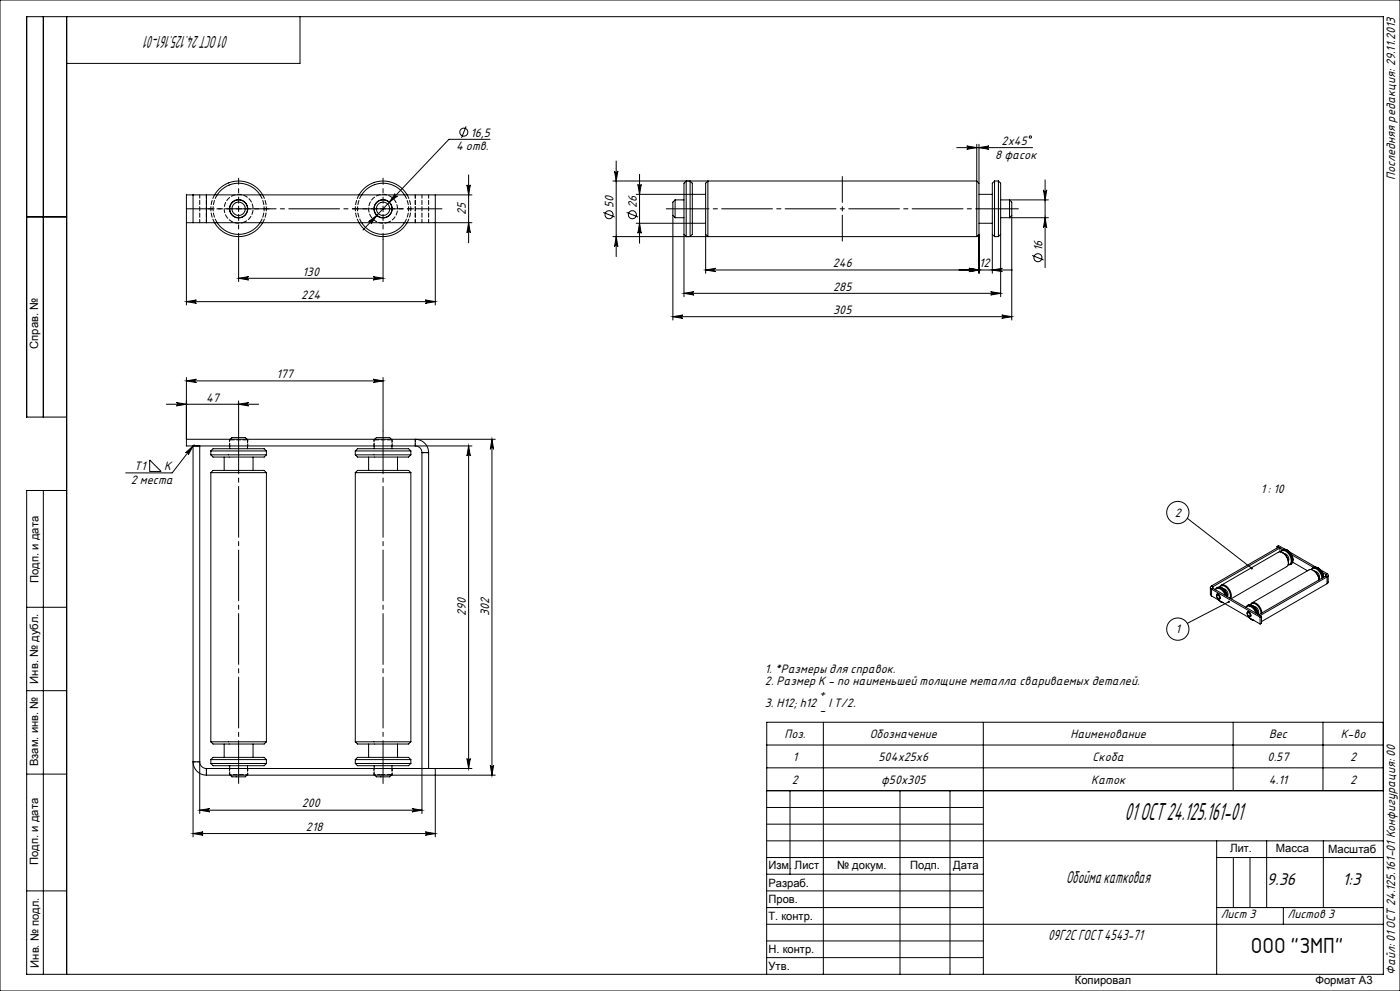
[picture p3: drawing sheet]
<svg xmlns="http://www.w3.org/2000/svg" width="420mm" height="297mm" viewBox="0 0 420 297" stroke-linecap="round" stroke-linejoin="round" font-family="sans-serif">
<g fill="none" stroke="#000" stroke-width=".3">
<path d="M0 0h420v297h-420zM13 5v120M20 5v287M90 5v14h-70M139.8 37.9l-1.3 3.4M57.9 58.4h4M57.9 58.4h-2v33M57.9 58.4v8.3M61.9 58.4v8.3M64.4 58.4a8.3 8.3 0 0 1 14.4 0M65.2 58.4a7.7 7.7 0 0 1 12.8 0M107.7 58.4a8.3 8.3 0 0 1 14.4 0"/>
<path d="M108.5 58.4a7.7 7.7 0 0 1 12.9 0M118.5 58.1a.5 .5 0 0 0 .1 .7 .5 .5 0 0 0 .6 0l-2.4 1.8zM130.6 58.4v33M140.1 55.4a.5 .5 0 0 0 .5 .5 .5 .5 0 0 0 .5-.5l-.5 3zM140.6 52.4v20.3M141.6 58.4h-79.7M147 41.8h-12.3l-25.8 27.1M184.4 51.2a.5 .5 0 0 0 .5 .5 .5 .5 0 0 0 .5-.5l-.5 3zM184.9 48.2v28.7M191.4 55.2a.5 .5 0 0 0 .5 .5 .5 .5 0 0 0 .5-.5l-.5 3zM191.9 52.2v20.7M202.5 59.9l-.6 .7v4"/>
<path d="M202.5 59.9v5.3M202.5 59.9h2.7M205.2 54.9l.7-.7v16.7l-.7-.7zM207 54.2l.7 .7v15.3l-.7 .7zM211.7 54.9l.7-.7v16.7l-.7-.7zM211.7 58.2h-20.8M287 44.2h22.8M290 43.7l3 .5-3 .5a.5 .5 0 0 0 .5-.5 .5 .5 0 0 0-.5-.5zM293 43.2v11M293 54.2v16.7M293 54.2h-109.1M293 54.2l.7 .7"/>
<path d="M293.7 54.9v15.3M293.7 58.2h4M293.7 44.2l3-.5a.5 .5 0 0 0-.5 .5 .5 .5 0 0 0 .5 .5zM293.7 43.2v11.7M298.4 54.2v16.7M298.4 54.2l-.7 .7v15.3M298.4 54.2h1.1M299.5 54.2v16.7M299.5 54.2l.7 .7v15.3M300.2 59.9h14.3M302.9 59.9l.6 .7v4l-.6 .6zM313 56.9a.5 .5 0 0 0 .5 .5 .5 .5 0 0 0 .5-.5l-.5 3z"/>
<path d="M313.5 53.9v26.3M8 65h12M55.9 66.7h2M57.9 66.7h4M64.4 66.7a8.3 8.3 0 0 0 14.4 0M65.2 66.7a7.7 7.7 0 0 0 12.8 0M70.8 62.6h1.6M71.6 71.7v12.7M71.6 61.7v1.7M107.7 66.7a8.3 8.3 0 0 0 14.4 0M108.5 66.7a7.7 7.7 0 0 0 12.9 0M110.6 66.4l2.4-1.8-1.7 2.5a.5 .5 0 0 0 0-.7 .5 .5 0 0 0-.7 0z"/>
<path d="M114.1 62.6h1.7M114.9 71.7v12.7M114.9 61.7v1.7M140.6 66.7l.5 3a.5 .5 0 0 0-.5-.4 .5 .5 0 0 0-.5 .4zM141.6 66.7h-79.7M181 63.7l3.4 1.3M184.9 70.9l.5 3a.5 .5 0 0 0-.5-.5 .5 .5 0 0 0-.5 .5zM188 63.7l3.4 1.3M191.9 66.9l.5 3a.5 .5 0 0 0-.5-.5 .5 .5 0 0 0-.5 .5zM201.9 64.6l.6 .6M201.9 64.6v31.3M202.5 65.2h2.7"/>
<path d="M205.2 70.2v18.7M211.7 66.9h-20.8M211.7 70.2v11.7M293 70.9h-109.1M293.7 66.9h4M293.7 70.2l-.7 .7M293.7 70.2v11.7M297.7 70.2v11.7M297.7 70.2l.7 .7M298.4 70.9h1.1M300.2 70.2v18.7M300.2 65.2h14.3"/>
<path d="M300.2 70.2l-.7 .7M303.5 64.6v31.3M309.7 76.5l3.4 1.4M313.5 65.2l.5 3a.5 .5 0 0 0-.5-.4 .5 .5 0 0 0-.5 .4zM55.9 90.4l3-.5a.5 .5 0 0 0-.5 .5 .5 .5 0 0 0 .5 .5zM55.9 90.4h74.7M71.6 83.4l3-.5a.5 .5 0 0 0-.5 .5 .5 .5 0 0 0 .5 .5zM71.6 83.4h43.3M111.9 82.9l3 .5-3 .5a.5 .5 0 0 0 .5-.5 .5 .5 0 0 0-.5-.5zM127.6 89.9l3 .5-3 .5a.5 .5 0 0 0 .5-.5 .5 .5 0 0 0-.5-.5zM201.9 94.9l3-.5a.5 .5 0 0 0-.5 .5 .5 .5 0 0 0 .5 .5zM201.9 94.9h101.6"/>
<path d="M205.2 87.9l3-.5a.5 .5 0 0 0-.5 .5 .5 .5 0 0 0 .5 .5zM205.2 87.9h95M211.7 80.9l3-.5a.5 .5 0 0 0-.5 .5 .5 .5 0 0 0 .5 .5zM211.7 80.9h92M290.7 80.4l3 .5-3 .5a.5 .5 0 0 0 .5-.5 .5 .5 0 0 0-.5-.5zM297.2 87.4l3 .5-3 .5a.5 .5 0 0 0 .5-.5 .5 .5 0 0 0-.5-.5zM297.7 80.9l3-.5a.5 .5 0 0 0-.5 .5 .5 .5 0 0 0 .5 .5zM300.5 94.4l3 .5-3 .5a.5 .5 0 0 0 .5-.5 .5 .5 0 0 0-.5-.5zM55.9 114.1l3-.5a.5 .5 0 0 0-.5 .5 .5 .5 0 0 0 .5 .5zM55.9 113.1v20.5h85.7M55.9 114.1h59M111.9 113.6l3 .5-3 .5a.5 .5 0 0 0 .5-.5 .5 .5 0 0 0-.5-.5z"/>
<path d="M114.9 113.1v16M20 125h-12v-120h407v287h-407v-145h12M44.9 137.9l3.4 3.4h-3.4zM49.9 121.1h27.7M52.9 120.6l3 .5-3 .5a.5 .5 0 0 0 .5-.5 .5 .5 0 0 0-.5-.5zM55.7 135.7l2.2-2.1-1.4 2.7a.5 .5 0 0 0-.1-.7 .5 .5 0 0 0-.7 .1zM59.9 133.6v110.2M63.3 136.3h16.6M63.3 135.1h16.6M63.3 135.1l.6-.6h15.4l.6 .6M63.3 136.3l.6 .7h15.4l.6-.7M63.3 135.1v1.2"/>
<path d="M67.3 137v4M68.9 133.6v.9M69.1 131.6a2.11 2.11 0 0 1 2.1-.5h2.4l.5 .5M71.6 121.1l3-.5a.5 .5 0 0 0-.5 .5 .5 .5 0 0 0 .5 .5zM71.6 120.1v9M74.3 133.6v.9M75.9 137v4M79.9 135.1v1.2M106.6 135.1h16.7M106.6 135.1l.7-.6h15.3l.7 .6M106.6 136.3h16.7M106.6 136.3l.7 .7h15.3l.7-.7"/>
<path d="M106.6 135.1v1.2M110.6 137v4M112.3 133.6v.9M112.4 131.6a2.29 2.29 0 0 1 2.3-.5h2.2l.5 .5M117.6 133.6v.9M119.3 137v4M123.3 135.1v1.2M126.6 135.6a2 2 0 0 0-2-2v-2a4 4 0 0 1 4 4M126.6 135.6v108.2M126.6 135.6h2M128.6 135.6v94.7M140.6 133.6v96.7"/>
<path d="M140.6 133.6l.5 3a.5 .5 0 0 0-.5-.4 .5 .5 0 0 0-.5 .4zM147.6 131.6v100.7M147.6 131.6l.5 3a.5 .5 0 0 0-.5-.4 .5 .5 0 0 0-.5 .4zM148.6 131.6h-92.7M13 147v145M37.7 141.7h13.9l6.3-8.1v117.2M63.3 141.6h16.6M63.3 141.6l.6-.6h15.4l.6 .6M63.3 141.6v80.7M79.9 141.6v80.7M106.6 141.6h16.7M106.6 141.6l.7-.6h15.3l.7 .6"/>
<path d="M106.6 141.6v80.7M123.3 141.6v80.7M356.2 155.3l19.3 15M363.1 176.1v2.1l.4 .4M363.5 175.6a.52 .52 0 0 0-.4 .5 .52 .52 0 0 0 .4 .5M363.5 176.6v2M363.5 176.6l14.5 8.4M363.5 178.6l14.5 8.4M363.5 175.6l.4 .2M363.9 175.8l-.2 .3 .2 .2M363.9 176.3l14.6 8.4M363.9 176.3l-.4 .3"/>
<path d="M363.9 175.8v.5M364.6 176.7a1.25 1.25 0 0 1 1.1-.7 1.25 1.25 0 0 1 1.1 .7l1.1 2M364.7 176.8a1.47 1.47 0 0 1 2.4 .7l.5 1M365 176.2a2.25 2.25 0 0 1 3 1.7l.2 .9M365 178.1a.85 .85 0 0 1 .9 .4 .85 .85 0 0 1-.1 1l-.8-.6zM365.1 178.3l.4 .1 .2 .3a.42 .42 0 0 1-.1 .7 .42 .42 0 0 1-.5-.5zM365.2 178v.1M365.3 178l-.3 .6M365.4 179.3l.4 .2 .3-.2M365.5 179.8l1.3 .7M366 175.9a1.25 1.25 0 0 1 1.1-.7 1.25 1.25 0 0 1 1.1 .7l1.1 1.8 .1 1-.2 .7M366 179.4h.1"/>
<path d="M366 176a1.47 1.47 0 0 1 2.5 .7l.5 1.2v1.4M366.4 175.4l17.1-9.9a2.87 2.87 0 0 1 3 3l-.1 .8-.4 .5-16.7 9.7M366.5 176.2l1.3 1.2 .5 1.4M367 176.5a1.62 1.62 0 0 1 1.2 2.2M383.1 163.7l1.7 1M383.1 163.7l.4-.2 1.9 1.1M383.1 163.7v.5M383.5 164l-20 11.6M384 165.4v-1.2l-20.1 11.6M384.2 165.4a1.25 1.25 0 0 1 1.1-.7 1.25 1.25 0 0 1 1.2 .7 2.79 2.79 0 0 1 .6 3.8l-.7 .1M384.3 165.4a1.47 1.47 0 0 1 2.4 .7l.6 1.3a1.19 1.19 0 0 1-.8 1.8M384.6 164.8a2.25 2.25 0 0 1 3 1.8l.3 .8a1.42 1.42 0 0 1-.8 1.8"/>
<path d="M384.8 165.6l1.2 1.3 .5 1.8M385.2 165.9a1.62 1.62 0 0 1 1.3 2.2M386.1 164.8l1.3 1.3 .5 1.8M386.9 165.5l7.7 4.4M387.5 166.3l6.5 3.7M387.8 168.5l4.5 2.6M393.4 170.7a1.29 1.29 0 0 1 1.2-.7 1.29 1.29 0 0 1 1.1 .8l.8 1.2 .3 1.1M393.5 170.7a1.38 1.38 0 0 1 2.3 .6l.5 1 .3 1M393.9 170.9l1.3 1.3 .5 1.6a3.2 3.2 0 0 0-2.8-3.1l-17.3 10M394.1 170a2.9 2.9 0 0 1 3 3M394.1 170l-.3 .2M394.4 171.2a1.62 1.62 0 0 1 1.3 2.3"/>
<path d="M395.3 170.1l1.2 1.1 .6 1.8M396.1 170.8l2 1.1M396.7 171.6l1 .6M397.7 172.2l.2 .2-.2 .2M397.7 172.6l-20.1 11.6M397.7 172.6l.4 .3M397.7 172.2v.4M398.1 171.9a.52 .52 0 0 1 .4 .5 .52 .52 0 0 1-.4 .5M398.1 172.9l-20.1 11.6M398.1 172.9v2M398.1 174.9l-19.6 11.4M398.1 171.9l-.4 .3"/>
<path d="M398.5 172.4v2.1l-.4 .4M8 182h12M366.1 180.3l.9 .3M368.6 180.4l-12.4 6.4M373.8 182a1.29 1.29 0 0 1 1.2-.7 1.29 1.29 0 0 1 1.1 .8l1 1.9M373.8 182.1a1.38 1.38 0 0 1 2.4 .5l.6 1.2M374.2 183.4a.85 .85 0 0 1 .9 .4 .85 .85 0 0 1-.1 1l-.8-.6zM374.3 183.6l.6 .4a.39 .39 0 0 1-.1 .7 .39 .39 0 0 1-.5-.4zM374.4 183.3l-.1 .1M374.5 183.3l-.3 .6M374.6 184.6l.4 .2 .3-.2M374.6 185.1l1.4 .7"/>
<path d="M375.2 181.2a1.29 1.29 0 0 1 1.1-.7 1.29 1.29 0 0 1 1.2 .8l.8 1.2 .3 1.2M375.2 184.7h-.1M375.2 181.3a1.38 1.38 0 0 1 2.3 .5l.6 1 .2 1M375.3 185.6l.8 .3M375.7 181.5l1.2 1 .5 1.6a3.2 3.2 0 0 0-2.7-2.8l-.5 .2M376.2 181.8a1.62 1.62 0 0 1 1.2 2.2M378 185v2M378.5 184.7l-.5 .3M378.5 184.7v2.1l-.5 .2M8 207h12M247 216.5v75.5M295 216.5v75.5"/>
<path d="M369.9 216.5v20.4M396.9 216.5v20.4M415 216.5h-185v75.5M8 232h12M61.9 230.3a2 2 0 0 1-2-2h-2a4 4 0 0 0 4 4M61.9 230.3v2M63.3 222.3h16.6M63.3 227.6h16.6M63.3 227.6l.6-.6h15.4l.6 .6M63.3 228.8h16.6M63.3 228.8l.6 .7h15.4l.6-.7M63.3 222.3l.6 .7h15.4l.6-.7"/>
<path d="M63.3 227.6v1.2M67.3 223v4M68.9 229.5v.8M69.1 232.3a2.11 2.11 0 0 0 2.1 .5h2.4l.5-.5M74.3 229.5v.8M75.9 223v4M79.9 227.6v1.2M106.6 222.3h16.7M106.6 227.6h16.7M106.6 227.6l.7-.6h15.3l.7 .6M106.6 228.8h16.7M106.6 228.8l.7 .7h15.3l.7-.7"/>
<path d="M106.6 222.3l.7 .7h15.3l.7-.7M106.6 227.6v1.2M110.6 223v4M112.3 229.5v.8M112.4 232.3a2.29 2.29 0 0 0 2.3 .5h2.2l.5-.5M117.6 229.5v.8M119.3 223v4M123.3 227.6v1.2M130.6 230.3v20.5M140.1 227.3a.5 .5 0 0 0 .5 .5 .5 .5 0 0 0 .5-.5l-.5 3zM141.6 230.3h-79.7M147.1 229.3a.5 .5 0 0 0 .5 .5 .5 .5 0 0 0 .5-.5l-.5 3z"/>
<path d="M148.6 232.3h-86.7M230 237h185M230 236.9h185M230 230.1h185M230 223.3h185M237 237v25M270 237v55M285 237v55M57.9 249.8h72.7M57.9 249.8l3-.5a.5 .5 0 0 0-.5 .5 .5 .5 0 0 0 .5 .5zM59.9 242.8l3-.5a.5 .5 0 0 0-.5 .5 .5 .5 0 0 0 .5 .5zM59.9 242.8h66.7"/>
<path d="M123.6 242.3l3 .5-3 .5a.5 .5 0 0 0 .5-.5 .5 .5 0 0 0-.5-.5zM127.6 249.3l3 .5-3 .5a.5 .5 0 0 0 .5-.5 .5 .5 0 0 0-.5-.5zM230 257h65M230 242h65M230 247h65M230 252h185M365 252v40M365 257h50M370 257v15M375 257v15M380 252v20M397 252v20"/>
<path d="M8 267h12M230 262h65M230 267h65M230 272h65M230 277h185M365 272h50M385 272v5M230 282h65M230 287h65"/>
<circle cx="139.1" cy="39.6" r="1.2"/>
<circle cx="309.1" cy="41.1" r=".34"/>
<circle cx="71.6" cy="62.6" r="2.75"/>
<circle cx="71.6" cy="62.6" r="2.67"/>
<circle cx="71.6" cy="62.6" r="2"/>
<circle cx="114.9" cy="62.6" r="2.67"/>
<circle cx="114.9" cy="62.6" r="2"/>
<circle cx="114.9" cy="62.6" r="2.75"/>
<circle cx="182.7" cy="64.4" r="1.2"/>
<circle cx="189.7" cy="64.4" r="1.2"/>
<circle cx="311.4" cy="77.2" r="1.2"/>
<circle cx="353.3" cy="153.6" r="3.3"/>
<circle cx="353.3" cy="188.5" r="3.3"/>
</g>
<path d="M69.9 62.6h-7.5M71.6 60.9v-7.5M71.6 64.2v7.5M73.3 62.6h7.5M113.3 62.6h-7.5M114.9 60.9v-7.5M114.9 64.2v7.5M116.6 62.6h7.5" fill="none" stroke="#000" stroke-width=".3" stroke-dasharray="15.2 1.3 1.3 1.3" stroke-dashoffset="13.4"/>
<path d="M252.7 72.2v-19.3" fill="none" stroke="#000" stroke-width=".3" stroke-dasharray="15.2 1.3 1.3 1.3" stroke-dashoffset="7.5"/>
<path d="M199.9 62.6h105.6M71.6 234.8v-105.7M114.9 234.8v-105.7" fill="none" stroke="#000" stroke-width=".3" stroke-dasharray="15.2 1.3 1.3 1.3" stroke-dashoffset="2.4"/>
<path d="M132.6 62.6h-76.7" fill="none" stroke="#000" stroke-width=".3" stroke-dasharray="15.2 1.3 1.3 1.3" stroke-dashoffset="7.4"/>
<g fill="#000">
<path d="M140.1 55.4a.5 .5 0 0 0 .5 .5 .5 .5 0 0 0 .5-.5l-.5 3zM140.6 66.7l.5 3a.5 .5 0 0 0-.5-.4 .5 .5 0 0 0-.5 .4zM147.6 131.6l.5 3a.5 .5 0 0 0-.5-.4 .5 .5 0 0 0-.5 .4zM147.1 229.3a.5 .5 0 0 0 .5 .5 .5 .5 0 0 0 .5-.5l-.5 3zM184.4 51.2a.5 .5 0 0 0 .5 .5 .5 .5 0 0 0 .5-.5l-.5 3zM184.9 70.9l.5 3a.5 .5 0 0 0-.5-.5 .5 .5 0 0 0-.5 .5zM191.4 55.2a.5 .5 0 0 0 .5 .5 .5 .5 0 0 0 .5-.5l-.5 3zM191.9 66.9l.5 3a.5 .5 0 0 0-.5-.5 .5 .5 0 0 0-.5 .5zM313 56.9a.5 .5 0 0 0 .5 .5 .5 .5 0 0 0 .5-.5l-.5 3zM313.5 65.2l.5 3a.5 .5 0 0 0-.5-.4 .5 .5 0 0 0-.5 .4z"/>
<path d="M293.7 44.2l3-.5a.5 .5 0 0 0-.5 .5 .5 .5 0 0 0 .5 .5zM290 43.7l3 .5-3 .5a.5 .5 0 0 0 .5-.5 .5 .5 0 0 0-.5-.5zM297.2 87.4l3 .5-3 .5a.5 .5 0 0 0 .5-.5 .5 .5 0 0 0-.5-.5zM205.2 87.9l3-.5a.5 .5 0 0 0-.5 .5 .5 .5 0 0 0 .5 .5z"/>
<path d="M71.6 83.4l3-.5a.5 .5 0 0 0-.5 .5 .5 .5 0 0 0 .5 .5zM111.9 82.9l3 .5-3 .5a.5 .5 0 0 0 .5-.5 .5 .5 0 0 0-.5-.5zM55.9 90.4l3-.5a.5 .5 0 0 0-.5 .5 .5 .5 0 0 0 .5 .5zM127.6 89.9l3 .5-3 .5a.5 .5 0 0 0 .5-.5 .5 .5 0 0 0-.5-.5zM110.6 66.4a.5 .5 0 0 1 .7 0 .5 .5 0 0 1 0 .7l1.7-2.5zM118.5 58.1l-1.7 2.5 2.4-1.8a.5 .5 0 0 1-.6 0 .5 .5 0 0 1-.1-.7zM52.9 120.6l3 .5-3 .5a.5 .5 0 0 0 .5-.5 .5 .5 0 0 0-.5-.5zM71.6 121.1l3-.5a.5 .5 0 0 0-.5 .5 .5 .5 0 0 0 .5 .5zM55.9 114.1l3-.5a.5 .5 0 0 0-.5 .5 .5 .5 0 0 0 .5 .5zM111.9 113.6l3 .5-3 .5a.5 .5 0 0 0 .5-.5 .5 .5 0 0 0-.5-.5zM201.9 94.9l3-.5a.5 .5 0 0 0-.5 .5 .5 .5 0 0 0 .5 .5zM300.5 94.4l3 .5-3 .5a.5 .5 0 0 0 .5-.5 .5 .5 0 0 0-.5-.5zM211.7 80.9l3-.5a.5 .5 0 0 0-.5 .5 .5 .5 0 0 0 .5 .5zM290.7 80.4l3 .5-3 .5a.5 .5 0 0 0 .5-.5 .5 .5 0 0 0-.5-.5zM290.7 80.4l3 .5-3 .5a.5 .5 0 0 0 .5-.5 .5 .5 0 0 0-.5-.5zM297.7 80.9l3-.5a.5 .5 0 0 0-.5 .5 .5 .5 0 0 0 .5 .5z"/>
<path d="M375.3 170.1l.1 .5 .4-.1-.3-.2 .3 .2v-.4zM368.4 180.1a.33 .33 0 0 0 0 .4 .33 .33 0 0 0 .4 .1 .33 .33 0 0 0 .1-.4l-.3 .2 .3-.2zM55.7 135.7l2.2-2.1-1.4 2.7a.5 .5 0 0 0-.1-.7 .5 .5 0 0 0-.7 .1z"/>
<path d="M140.1 227.3a.5 .5 0 0 0 .5 .5 .5 .5 0 0 0 .5-.5l-.5 3zM140.6 133.6l.5 3a.5 .5 0 0 0-.5-.4 .5 .5 0 0 0-.5 .4z"/>
<path d="M59.9 242.8l3-.5a.5 .5 0 0 0-.5 .5 .5 .5 0 0 0 .5 .5zM123.6 242.3l3 .5-3 .5a.5 .5 0 0 0 .5-.5 .5 .5 0 0 0-.5-.5z"/>
<path d="M127.6 249.3l3 .5-3 .5a.5 .5 0 0 0 .5-.5 .5 .5 0 0 0-.5-.5zM57.9 249.8l3-.5a.5 .5 0 0 0-.5 .5 .5 .5 0 0 0 .5 .5z"/>
</g>
<path d="M65.2 58.4a7.7 7.7 0 0 0 0 8.3M108.5 58.4a7.7 7.7 0 0 0 0 8.3M78 66.7a7.7 7.7 0 0 0 0-8.3M121.4 66.7a7.7 7.7 0 0 0 0-8.3M69.1 131.6l-.2 .2M74.3 131.8l-.2-.2M112.4 131.6l-.1 .2M117.6 131.8l-.2-.2M68.9 232.1l.2 .2M74.1 232.3l.2-.2M112.3 232.1l.1 .2M117.4 232.3l.2-.2" fill="none" stroke="#000" stroke-width=".3" stroke-dasharray="1.3 .6"/>
<path d="M78.8 58.4a8.3 8.3 0 0 1 0 8.3M122.1 58.4a8.3 8.3 0 0 1 0 8.3M64.4 66.7a8.3 8.3 0 0 1 0-8.3M107.7 66.7a8.3 8.3 0 0 1 0-8.3" fill="none" stroke="#000" stroke-width=".3" stroke-dasharray="1.3 .6" stroke-dashoffset=".1"/>
<path d="M73.2 66.6a4.3 4.3 0 0 0 1.2-7.3 4.3 4.3 0 0 0-7 2.3 4.3 4.3 0 0 0 5.2 5.2l.6-.2M116.3 66.7a4.3 4.3 0 0 0 1.6-7.3 4.3 4.3 0 0 0-7.1 2 4.3 4.3 0 0 0 4.9 5.4l.6-.1" fill="none" stroke="#000" stroke-width=".3" stroke-dasharray="1.3 .6" stroke-dashoffset=".4"/>
<path d="M59.9 58.4v8.3M61.9 58.4v8.3M124.6 58.4v8.3M126.6 58.4v8.3M128.6 58.4v8.3" fill="none" stroke="#000" stroke-width=".3" stroke-dasharray="1.3 .6" stroke-dashoffset=".3"/>
<path d="M70.6 232.1h3.7" fill="none" stroke="#000" stroke-width=".3" stroke-dasharray="1.3 .6" stroke-dashoffset=".7"/>
<path d="M68.9 232.1h1.7" fill="none" stroke="#000" stroke-width=".3" stroke-dasharray="1.3 .6" stroke-dashoffset=".8"/>
<path d="M74.3 131.8h-5.4M117.6 131.8h-5.3" fill="none" stroke="#000" stroke-width=".3" stroke-dasharray="1.3 .6" stroke-dashoffset="-.1"/>
<path d="M114 232.1h3.6" fill="none" stroke="#000" stroke-width=".3" stroke-dasharray="1.3 .6" stroke-dashoffset="-.2"/>
<path d="M68.9 131.8v1.8M74.3 133.6v-1.8M112.3 131.8v1.8M117.6 133.6v-1.8M68.9 230.3v1.8M74.3 232.1v-1.8M112.3 232.1h1.7M112.3 230.3v1.8M117.6 232.1v-1.8" fill="none" stroke="#000" stroke-width=".3" stroke-dasharray="1.3 .6" stroke-dashoffset=".9"/>
<path d="M68.8 131.6v2M74.3 133.6v-2M112.2 131.6v2M117.7 133.6v-2M124.6 131.6v2M128.6 135.6h-2M57.9 228.3h2M61.9 232.3v-2M68.8 230.3v2M74.3 232.3v-2M112.2 230.3v2M117.7 232.3v-2" fill="none" stroke="#000" stroke-width=".3" stroke-dasharray="1.3 .6" stroke-dashoffset=".6"/>
<text font-size="7.3" x="337.4" y="245.9">01 ОСТ 24.125.161-01</text>
<text font-size="6.3" x="375.2" y="285.5">ООО &quot;ЗМП&quot;</text>
<g font-size="5.1">
<text x="68.5" y="10.7" transform="rotate(-180 68.5 10.7)">01 ОСТ 24.125.161-01</text>
<text x="319.8" y="264.5">Обойма катковая</text>
<text x="380.1" y="265.3">9.36</text>
<text x="402.8" y="265.3">1:3</text>
</g>
<text font-size="4.4" x="314.4" y="281.8">09Г2С ГОСТ 4543-71</text>
<g font-size="3.7">
<text x="141.1" y="40.9">16,5</text>
<text x="136.8" y="45">4 отв.</text>
<text x="298.6" y="47.5">8 фасок</text>
<text x="300.5" y="43.4">2x45</text>
<text x="418.5" y="54.1" transform="rotate(-90 418.5 54.1)">Последняя редакция: 29.11.2013</text>
<text x="139.8" y="64.4" transform="rotate(-90 139.8 64.4)">25</text>
<text x="184" y="62.4" transform="rotate(-90 184 62.4)">50</text>
<text x="191" y="62.4" transform="rotate(-90 191 62.4)">26</text>
<text x="312.7" y="75.2" transform="rotate(-90 312.7 75.2)">16</text>
<text x="90.8" y="82.6">130</text>
<text x="249.8" y="80.1">246</text>
<text x="293.8" y="80.1">12</text>
<text x="90.4" y="89.6">224</text>
<text x="250" y="87.1">285</text>
<text x="250" y="94.1">305</text>
<text x="83" y="113.3">177</text>
<text x="61.8" y="120.3">47</text>
<text x="40.3" y="140.9">Т1</text>
<text x="49.3" y="140.9">К</text>
<text x="39.2" y="145.1">2 места</text>
<text x="378.2" y="147.7">1 : 10</text>
<text x="352.4" y="154.9">2</text>
<text x="139.8" y="184.7" transform="rotate(-90 139.8 184.7)">290</text>
<text x="146.8" y="184.7" transform="rotate(-90 146.8 184.7)">302</text>
<text x="352.7" y="189.8">1</text>
<text x="229.5" y="201.8">1. *Размеры для справок.</text>
<text x="229.5" y="205.3">2. Размер К - по наименьшей толщине металла свариваемых деталей.</text>
<text x="245.8" y="208.8">+</text>
<text x="229.5" y="211.7">3. H12; h12</text>
<text x="245.8" y="213.9">-</text>
<text x="248.5" y="211.7">I T/2.</text>
<text x="235.4" y="221.2">Поз.</text>
<text x="260.9" y="221.2">Обозначение</text>
<text x="321.2" y="221.2">Наименование</text>
<text x="380.7" y="221.2">Вес</text>
<text x="402.2" y="221.2">К-во</text>
<text x="237.9" y="228">1</text>
<text x="263.6" y="228">504х25х6</text>
<text x="327.8" y="228">Скоба</text>
<text x="380.3" y="228">0.57</text>
<text x="405" y="228">2</text>
<text x="237.6" y="234.8">2</text>
<text x="264.3" y="234.8">ф50х305</text>
<text x="327.4" y="234.8">Каток</text>
<text x="380.7" y="234.8">4.11</text>
<text x="405" y="234.8">2</text>
<text x="90.5" y="242">200</text>
<text x="91.8" y="249">218</text>
<text x="418.5" y="292.1" transform="rotate(-90 418.5 292.1)">Файл: 01 ОСТ 24.125.161-01 Конфигурация: 00</text>
</g>
<g font-size="3.6">
<text x="366.2" y="275.3">Лист 3</text>
<text x="386.3" y="275.2">Листов 3</text>
</g>
<g font-size="3.4">
<text x="11.5" y="104.5" transform="rotate(-90 11.5 104.5)">Справ. №</text>
<text x="11.6" y="174.7" transform="rotate(-90 11.6 174.7)">Подп. и дата</text>
<text x="11.4" y="204.9" transform="rotate(-90 11.4 204.9)">Инв. № дубл.</text>
<text x="11.4" y="229.6" transform="rotate(-90 11.4 229.6)">Взам. инв. №</text>
<text x="369" y="255.5">Лит.</text>
<text x="382.8" y="255.5">Масса</text>
<text x="398.4" y="255.8">Масштаб</text>
<text x="11.4" y="259.2" transform="rotate(-90 11.4 259.2)">Подп. и дата</text>
<text x="230.5" y="260.4">Изм.</text>
<text x="238.4" y="260.4">Лист</text>
<text x="251.1" y="260.4">№ докум.</text>
<text x="273" y="260.4">Подп.</text>
<text x="286" y="260.4">Дата</text>
<text x="230.5" y="265.7">Разраб.</text>
<text x="230.5" y="275.7">Т. контр.</text>
<text x="230.6" y="270.7">Пров.</text>
<text x="230.6" y="285.7">Н. контр.</text>
<text x="11.6" y="290" transform="rotate(-90 11.6 290)">Инв. № подл.</text>
<text x="230.6" y="290.8">Утв.</text>
<text x="322.5" y="295">Копировал</text>
<text x="394.6" y="295">Формат А3</text>
</g>
</svg>
